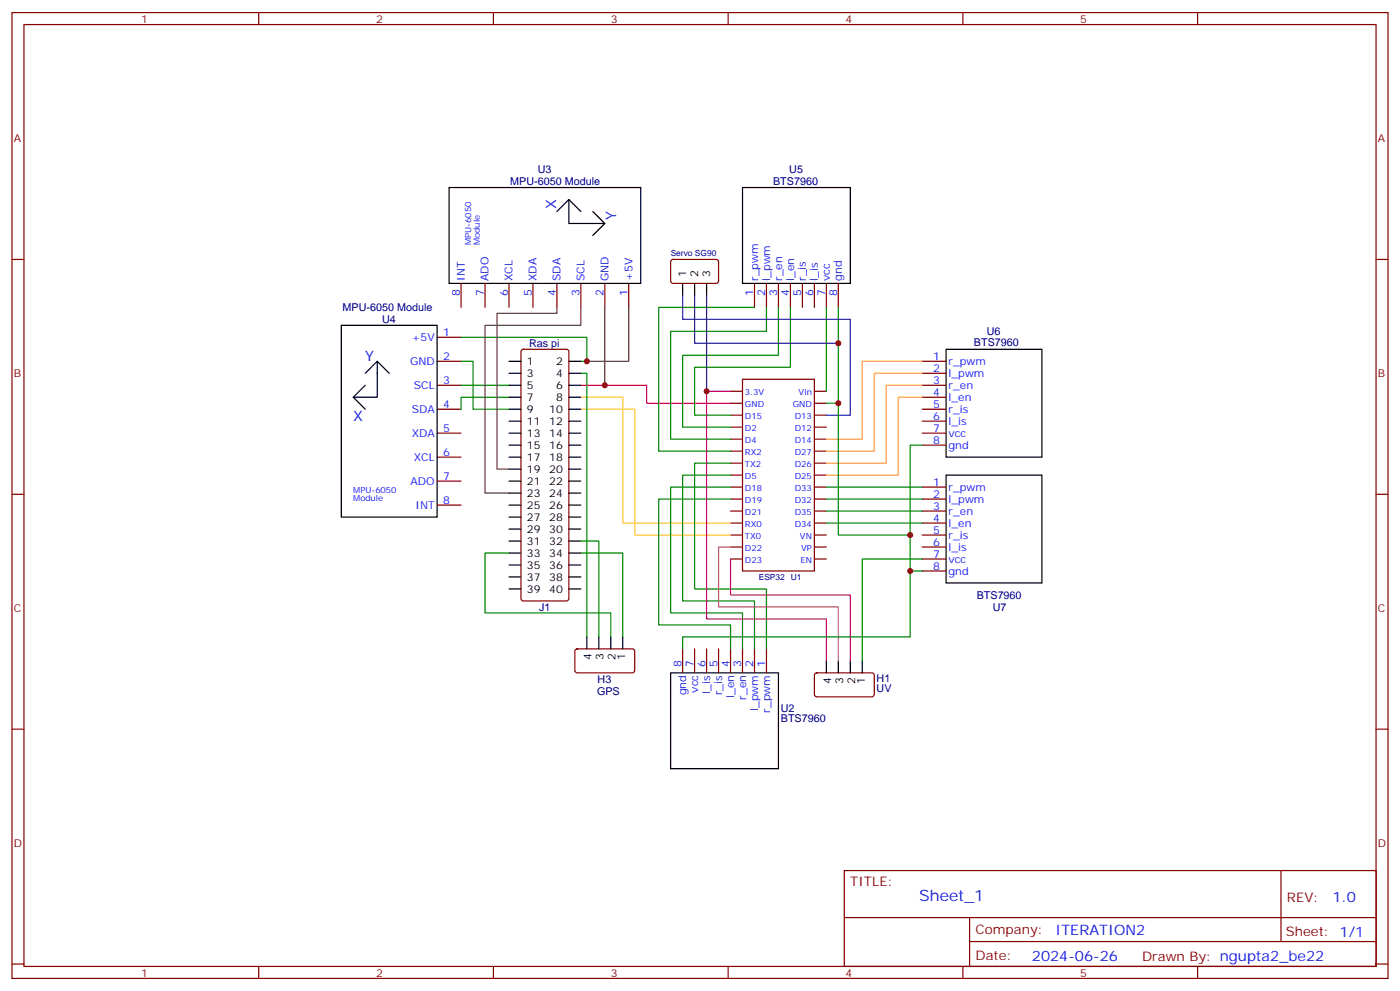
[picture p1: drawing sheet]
<svg xmlns="http://www.w3.org/2000/svg" width="412mm" height="292mm" viewBox="0 0 412 292" stroke-linecap="round" stroke-linejoin="round" font-family="sans-serif">
<g fill="none" stroke="#870000" stroke-width=".35">
<path d="M3.5 3.7h405.4v284.3h-405.4zM7.1 7.2h398.2v277.3h-398.2zM76.2 3.7v3.5M145.3 3.7v3.5M214.5 3.7v3.5M283.6 3.7v3.5M352.8 3.7v3.5M3.5 76.4h3.6M197.8 76.6l.5-.2h12.9l.5 .7-.1 5.9-.6 .4h-13l-.4-.7v-5.6zM405.3 76.4h3.6M128.8 99.3h7M135.8 83.4v7.1"/>
<path d="M142.9 83.4v7.1M149.9 83.4v7.1M157 83.4v7.1M164 83.4v7.1M171.1 83.4v7.1M178.2 83.4v7.1M185.2 83.4v7.1M222.2 83.4v7.1M225.8 83.4v7.1M229.3 83.4v7.1M232.8 83.4v7.1M236.4 83.4v7.1"/>
<path d="M239.9 83.4v7.1M243.4 83.4v7.1M246.9 83.4v7.1M128.8 106.4h7M128.8 113.4h7M153.7 103l.5-.2h12.7l.5 .2 .2 .5v72.7l-.3 .5-.4 .2h-12.7l-.5-.2-.2-.5v-72.7zM215.2 118.7h3.5M215.2 115.2h3.5M218.7 111.7h21.2v56.4h-21.2zM239.9 118.7h3.5M239.9 115.2h3.5M271.6 106.4h7.1"/>
<path d="M271.6 113.4h7.1M271.6 109.9h7.1M271.6 116.9h7.1M128.8 120.5h7M128.8 127.5h7M128.8 134.6h7M215.2 139.9h3.5M215.2 136.3h3.5M215.2 132.8h3.5M215.2 129.3h3.5M215.2 125.8h3.5M215.2 122.2h3.5"/>
<path d="M239.9 139.9h3.5M239.9 136.3h3.5M239.9 132.8h3.5M239.9 129.3h3.5M239.9 125.8h3.5M239.9 122.2h3.5M271.6 120.5h7.1M271.6 127.5h7.1M271.6 124h7.1M271.6 131.1h7.1M3.5 145.5h3.6M128.8 141.6h7"/>
<path d="M128.8 148.7h7M215.2 157.5h3.5M215.2 154h3.5M215.2 150.5h3.5M215.2 143.4h3.5M215.2 146.9h3.5M239.9 157.5h3.5M239.9 154h3.5M239.9 150.5h3.5M239.9 143.4h3.5M239.9 146.9h3.5M271.6 157.5h7.1"/>
<path d="M271.6 154h7.1M271.6 150.5h7.1M271.6 143.4h7.1M271.6 146.9h7.1M405.3 145.5h3.6M215.2 164.6h3.5M215.2 161h3.5M239.9 164.6h3.5M239.9 161h3.5M271.6 164.6h7.1M271.6 161h7.1M271.6 168.1h7.1"/>
<path d="M169.6 191.2l.4-.2 16.5 .1 .5 .6-.1 6-.6 .4-16.5-.1-.5-.6v-5.7zM201.1 191v7.1M204.6 191v7.1M208.1 191v7.1M211.7 191v7.1M215.2 191v7.1M218.7 191v7.1M222.2 191v7.1M225.8 191v7.1M240.1 198.3l.5-.2h16.5l.4 .7v5.9l-.7 .4h-16.5l-.4-.7v-5.6zM3.5 214.7h3.6M405.3 214.7h3.6"/>
<path d="M248.7 256.3h156.6v28.2h-156.6zM377.3 256.3v20.9M248.7 270.1h156.5M285.6 277.2h119.6M285.6 270.1v14.2M3.5 283.8h3.6M76.2 284.5v3.5M145.3 284.5v3.5M214.5 284.5v3.5M283.6 284.5v3.5M352.8 284.5v3.5M405.3 283.8h3.6"/>
</g>
<path d="M171.1 116.9h12.3v37.1h31.8M171.1 120.5h15.9v37h28.2" fill="none" stroke="#fc3" stroke-width=".35"/>
<path d="M171.1 113.4h19.4v5.3h24.7" fill="none" stroke="#f09" stroke-width=".35"/>
<g fill="none" stroke="#000" stroke-width=".35">
<path d="M132.3 55.2h56.4v28.2h-56.4zM167.6 58.7v7.1h10.6l-3.6 3.5M167.6 58.7l-3.6 3.6M167.6 58.7l3.5 3.6M218.7 55.2h31.8v28.2h-31.8zM174.6 62.3l3.6 3.5M100.5 95.8h28.3v56.4h-28.3zM201.1 83.4v3.6M204.6 83.4v3.6M208.1 83.4v3.6M104.1 116.9l3.5 3.6M107.6 113.4l-3.5 3.5"/>
<path d="M111.1 106.4l-3.5 3.5M114.7 109.9l-3.6-3.5v10.5h-7M149.9 106.4h3.6M149.9 109.9h3.6M149.9 113.4h3.6M149.9 116.9h3.6M167.6 106.4h3.5M167.6 109.9h3.5M167.6 113.4h3.5M167.6 116.9h3.5M278.7 102.8h28.2v31.8h-28.2zM149.9 120.5h3.6"/>
<path d="M149.9 124h3.6M149.9 127.5h3.6M149.9 131.1h3.6M149.9 134.6h3.6M149.9 138.1h3.6M167.6 120.5h3.5M167.6 124h3.5M167.6 127.5h3.5M167.6 131.1h3.5M167.6 134.6h3.5M167.6 138.1h3.5M278.7 139.9h28.2v31.7h-28.2z"/>
<path d="M149.9 141.6h3.6M149.9 145.2h3.6M149.9 148.7h3.6M149.9 152.2h3.6M149.9 155.8h3.6M149.9 159.3h3.6M167.6 141.6h3.5M167.6 145.2h3.5M167.6 148.7h3.5M167.6 152.2h3.5M167.6 155.8h3.5M167.6 159.3h3.5"/>
<path d="M149.9 162.8h3.6M149.9 166.3h3.6M149.9 169.9h3.6M149.9 173.4h3.6M167.6 162.8h3.5M167.6 166.3h3.5M167.6 169.9h3.5M167.6 173.4h3.5M172.9 187.5v3.5M176.4 187.5v3.5M179.9 187.5v3.5M183.4 187.5v3.5"/>
<path d="M197.6 198.1h31.7v28.2h-31.7zM243.4 194.6v3.5M246.9 194.6v3.5M250.5 194.6v3.5M254 194.6v3.5"/>
</g>
<path d="M271.6 106.4h-17.6v22.9h-10.6M271.6 109.9h-14.1v22.9h-14.1M271.6 113.4h-10.5v22.9h-17.7M271.6 116.9h-7v23h-21.2" fill="none" stroke="#f93" stroke-width=".35"/>
<g fill="none" stroke="#008700" stroke-width=".35">
<path d="M135.8 99.3h37.1v7.1h-1.8M222.2 90.5h-28.2v42.3h21.2M225.8 90.5v7h-28.2v31.8h17.6M229.3 90.5v14.1h-28.2v21.2h14.1M232.8 90.5v17.6h-28.2v14.1h10.6M243.4 90.5v24.7M246.9 90.5v28.2h-3.5M135.8 106.4h3.5v14.1h10.6M135.8 113.4h14.1M149.9 116.9h-14.1v3.6M171.1 109.9h1.8v77.6M246.9 118.7v38.8h21.2"/>
<path d="M215.2 136.3h-10.6v37.1h21.2v17.6M215.2 139.9h-14.1v37h21.1v14.1M271.6 131.1h-3.5v37h3.5M171.1 159.3h5.3v28.2M215.2 143.4h-17.6v37h21.1v10.6M215.2 146.9h-21.2v37.1h21.2v7M243.4 143.4h28.2M243.4 146.9h28.2M243.4 150.5h28.2M243.4 154h28.2M149.9 162.8h-7v17.6h37v7.1M171.1 162.8h12.3v24.7"/>
<path d="M268.1 168.1v19.4h-67v3.5M271.6 164.6h-17.6v30"/>
</g>
<path d="M164 90.5v1.8h-17.6v45.8h3.5M171.1 90.5v5.3h-28.2v49.4h7M178.2 90.5v22.9M185.2 90.5v15.9h-12.3" fill="none" stroke="#633" stroke-width=".35"/>
<path d="M215.2 115.2h-7.1v67h35.3v12.4M215.2 164.6v10.6h35.3v19.4" fill="none" stroke="#c09" stroke-width=".35"/>
<path d="M215.2 161h-3.5v17.7h35.2v15.9" fill="none" stroke="#c39" stroke-width=".35"/>
<path d="M201.1 87v7h49.4v28.2h-7.1M204.6 87v14.1h42.3M208.1 87v28.2" fill="none" stroke="#039" stroke-width=".35"/>
<g fill="#c00">
<circle cx="172.9" cy="106.4" r=".88"/>
<circle cx="178.2" cy="113.4" r=".88"/>
<circle cx="208.1" cy="115.2" r=".88"/>
<circle cx="246.9" cy="101.1" r=".88"/>
<circle cx="246.9" cy="118.7" r=".88"/>
<circle cx="268.1" cy="157.5" r=".88"/>
<circle cx="268.1" cy="168.1" r=".88"/>
</g>
<text font-size="4.6" fill="#00f" x="270.8" y="265.3">Sheet_1</text>
<g font-size="4.2" fill="#00f">
<text x="163.8" y="61.6" transform="rotate(-90 163.8 61.6)">X</text>
<text x="181.5" y="64.9" transform="rotate(-90 181.5 64.9)">Y</text>
<text x="107.6" y="106.4">Y</text>
<text x="104.1" y="124">X</text>
<text x="392.5" y="265.6">1.0</text>
<text x="310.9" y="275.1">ITERATION2</text>
<text x="304" y="282.9">2024-06-26</text>
</g>
<g font-size="3.9" fill="#800">
<text x="250.5" y="260.9">TITLE:</text>
<text x="379.1" y="265.6">REV:</text>
<text x="287.4" y="275.1">Company:</text>
<text x="378.7" y="275.7">Sheet: 1/1</text>
<text x="287.4" y="282.8">Date:</text>
<text x="336.4" y="282.8">Drawn By: ngupta2_be22</text>
</g>
<g font-size="3.2" fill="#800">
<text x="41.6" y="6.7">1</text>
<text x="110.8" y="6.7">2</text>
<text x="179.9" y="6.7">3</text>
<text x="249.1" y="6.7">4</text>
<text x="318.2" y="6.7">5</text>
<text x="4.1" y="41.8">A</text>
<text x="405.9" y="41.8">A</text>
<text x="4.1" y="110.9">B</text>
<text x="405.9" y="110.9">B</text>
<text x="4.1" y="180.1">C</text>
<text x="405.9" y="180.1">C</text>
<text x="4.1" y="249.2">D</text>
<text x="405.9" y="249.2">D</text>
<text x="41.6" y="287.5">1</text>
<text x="110.8" y="287.5">2</text>
<text x="179.9" y="287.5">3</text>
<text x="249.1" y="287.5">4</text>
<text x="318.2" y="287.5">5</text>
</g>
<g font-size="3.2" fill="#000080">
<text x="158.4" y="51">U3</text>
<text x="232.5" y="50.9">U5</text>
<text x="150.3" y="54.6">MPU-6050 Module</text>
<text x="227.7" y="54.6">BTS7960</text>
<text x="100.9" y="91.6">MPU-6050 Module</text>
<text x="112.5" y="95.1">U4</text>
<text x="286.9" y="101.8">BTS7960</text>
<text x="290.7" y="98.7">U6</text>
<text x="155.8" y="102.2">Ras pi</text>
<text x="158.8" y="179.8">J1</text>
<text x="287.7" y="176.3">BTS7960</text>
<text x="292.5" y="179.8">U7</text>
<text x="176" y="201">H3</text>
<text x="258.2" y="203.8">UV</text>
<text x="258.2" y="200.6">H1</text>
<text x="175.9" y="204.5">GPS</text>
<text x="230" y="209.5">U2</text>
<text x="230" y="212.7">BTS7960</text>
</g>
<g font-size="3.2" fill="#00f">
<text x="136.9" y="82.7" transform="rotate(-90 136.9 82.7)">INT</text>
<text x="143.9" y="82.7" transform="rotate(-90 143.9 82.7)">ADO</text>
<text x="151" y="82.7" transform="rotate(-90 151 82.7)">XCL</text>
<text x="158" y="82.7" transform="rotate(-90 158 82.7)">XDA</text>
<text x="165.1" y="82.7" transform="rotate(-90 165.1 82.7)">SDA</text>
<text x="172.2" y="82.7" transform="rotate(-90 172.2 82.7)">SCL</text>
<text x="179.2" y="82.7" transform="rotate(-90 179.2 82.7)">GND</text>
<text x="186.3" y="82.7" transform="rotate(-90 186.3 82.7)">+5V</text>
<text x="223.3" y="82.7" transform="rotate(-90 223.3 82.7)">r_pwm</text>
<text x="226.8" y="82.7" transform="rotate(-90 226.8 82.7)">l_pwm</text>
<text x="230.4" y="82.7" transform="rotate(-90 230.4 82.7)">r_en</text>
<text x="233.9" y="82.7" transform="rotate(-90 233.9 82.7)">l_en</text>
<text x="237.4" y="82.7" transform="rotate(-90 237.4 82.7)">r_is</text>
<text x="240.9" y="82.7" transform="rotate(-90 240.9 82.7)">l_is</text>
<text x="244.5" y="82.7" transform="rotate(-90 244.5 82.7)">vcc</text>
<text x="248" y="82.7" transform="rotate(-90 248 82.7)">gnd</text>
<text x="135.5" y="87.2" transform="rotate(-90 135.5 87.2)">8</text>
<text x="142.5" y="87.2" transform="rotate(-90 142.5 87.2)">7</text>
<text x="149.6" y="87.2" transform="rotate(-90 149.6 87.2)">6</text>
<text x="156.6" y="87.2" transform="rotate(-90 156.6 87.2)">5</text>
<text x="163.7" y="87.2" transform="rotate(-90 163.7 87.2)">4</text>
<text x="170.7" y="87.2" transform="rotate(-90 170.7 87.2)">3</text>
<text x="177.8" y="87.2" transform="rotate(-90 177.8 87.2)">2</text>
<text x="184.9" y="87.2" transform="rotate(-90 184.9 87.2)">1</text>
<text x="221.9" y="87.2" transform="rotate(-90 221.9 87.2)">1</text>
<text x="225.4" y="87.2" transform="rotate(-90 225.4 87.2)">2</text>
<text x="229" y="87.2" transform="rotate(-90 229 87.2)">3</text>
<text x="232.5" y="87.2" transform="rotate(-90 232.5 87.2)">4</text>
<text x="236" y="87.2" transform="rotate(-90 236 87.2)">5</text>
<text x="239.5" y="87.2" transform="rotate(-90 239.5 87.2)">6</text>
<text x="243.1" y="87.2" transform="rotate(-90 243.1 87.2)">7</text>
<text x="246.6" y="87.2" transform="rotate(-90 246.6 87.2)">8</text>
<text x="121.3" y="100.4">+5V</text>
<text x="130.5" y="99">1</text>
<text x="120.8" y="107.4">GND</text>
<text x="130.5" y="106">2</text>
<text x="274.9" y="106">1</text>
<text x="279.4" y="107.4">r_pwm</text>
<text x="130.5" y="113.1">3</text>
<text x="274.9" y="109.5">2</text>
<text x="274.9" y="113.1">3</text>
<text x="279.4" y="110.9">l_pwm</text>
<text x="121.9" y="114.5">SCL</text>
<text x="274.9" y="116.6">4</text>
<text x="279.4" y="114.5">r_en</text>
<text x="279.4" y="118">l_en</text>
<text x="121.3" y="121.5">SDA</text>
<text x="130.5" y="120.1">4</text>
<text x="274.9" y="120.1">5</text>
<text x="274.9" y="123.6">6</text>
<text x="279.4" y="121.5">r_is</text>
<text x="279.4" y="125.1">l_is</text>
<text x="121.3" y="128.6">XDA</text>
<text x="130.5" y="127.2">5</text>
<text x="274.9" y="127.2">7</text>
<text x="274.9" y="130.7">8</text>
<text x="279.4" y="128.6">vcc</text>
<text x="121.9" y="135.6">XCL</text>
<text x="130.5" y="134.2">6</text>
<text x="279.4" y="132.1">gnd</text>
<text x="120.9" y="142.7">ADO</text>
<text x="130.5" y="141.3">7</text>
<text x="274.9" y="143.1">1</text>
<text x="122.4" y="149.8">INT</text>
<text x="130.5" y="148.3">8</text>
<text x="274.9" y="146.6">2</text>
<text x="279.4" y="144.5">r_pwm</text>
<text x="279.4" y="148">l_pwm</text>
<text x="274.9" y="150.1">3</text>
<text x="274.9" y="153.6">4</text>
<text x="279.4" y="151.5">r_en</text>
<text x="279.4" y="155">l_en</text>
<text x="274.9" y="157.2">5</text>
<text x="274.9" y="160.7">6</text>
<text x="279.4" y="158.6">r_is</text>
<text x="274.9" y="164.2">7</text>
<text x="274.9" y="167.7">8</text>
<text x="279.4" y="162.1">l_is</text>
<text x="279.4" y="165.6">vcc</text>
<text x="279.4" y="169.2">gnd</text>
<text x="200.7" y="196.3" transform="rotate(-90 200.7 196.3)">8</text>
<text x="204.3" y="196.3" transform="rotate(-90 204.3 196.3)">7</text>
<text x="207.8" y="196.3" transform="rotate(-90 207.8 196.3)">6</text>
<text x="211.3" y="196.3" transform="rotate(-90 211.3 196.3)">5</text>
<text x="214.8" y="196.3" transform="rotate(-90 214.8 196.3)">4</text>
<text x="218.4" y="196.3" transform="rotate(-90 218.4 196.3)">3</text>
<text x="221.9" y="196.3" transform="rotate(-90 221.9 196.3)">2</text>
<text x="225.4" y="196.3" transform="rotate(-90 225.4 196.3)">1</text>
<text x="205.7" y="204" transform="rotate(-90 205.7 204)">vcc</text>
<text x="202.1" y="204.8" transform="rotate(-90 202.1 204.8)">gnd</text>
<text x="209.2" y="204.2" transform="rotate(-90 209.2 204.2)">l_is</text>
<text x="212.7" y="204.7" transform="rotate(-90 212.7 204.7)">r_is</text>
<text x="216.3" y="205.6" transform="rotate(-90 216.3 205.6)">l_en</text>
<text x="219.8" y="206.1" transform="rotate(-90 219.8 206.1)">r_en</text>
<text x="223.3" y="209.3" transform="rotate(-90 223.3 209.3)">l_pwm</text>
<text x="226.8" y="209.8" transform="rotate(-90 226.8 209.8)">r_pwm</text>
</g>
<g font-size="3.2">
<text x="202.1" y="81.7" transform="rotate(-90 202.1 81.7)">1</text>
<text x="205.7" y="81.7" transform="rotate(-90 205.7 81.7)">2</text>
<text x="209.2" y="81.7" transform="rotate(-90 209.2 81.7)">3</text>
<text x="155.2" y="107.4">1</text>
<text x="163.8" y="107.4">2</text>
<text x="155.2" y="110.9">3</text>
<text x="163.8" y="110.9">4</text>
<text x="155.2" y="114.5">5</text>
<text x="155.2" y="118">7</text>
<text x="163.8" y="114.5">6</text>
<text x="163.8" y="118">8</text>
<text x="155.2" y="121.5">9</text>
<text x="155.2" y="125.1">11</text>
<text x="161.8" y="121.5">10</text>
<text x="161.8" y="125.1">12</text>
<text x="155.2" y="128.6">13</text>
<text x="161.8" y="128.6">14</text>
<text x="155.2" y="132.1">15</text>
<text x="155.2" y="135.6">17</text>
<text x="161.8" y="132.1">16</text>
<text x="161.8" y="135.6">18</text>
<text x="155.2" y="139.2">19</text>
<text x="155.2" y="142.7">21</text>
<text x="161.8" y="139.2">20</text>
<text x="161.8" y="142.7">22</text>
<text x="155.2" y="146.2">23</text>
<text x="155.2" y="149.8">25</text>
<text x="161.8" y="146.2">24</text>
<text x="161.8" y="149.8">26</text>
<text x="155.2" y="153.3">27</text>
<text x="161.8" y="153.3">28</text>
<text x="155.2" y="156.8">29</text>
<text x="155.2" y="160.3">31</text>
<text x="161.8" y="156.8">30</text>
<text x="161.8" y="160.3">32</text>
<text x="155.2" y="163.9">33</text>
<text x="155.2" y="167.4">35</text>
<text x="161.8" y="163.9">34</text>
<text x="161.8" y="167.4">36</text>
<text x="155.2" y="170.9">37</text>
<text x="161.8" y="170.9">38</text>
<text x="155.2" y="174.4">39</text>
<text x="161.8" y="174.4">40</text>
<text x="174.3" y="194.4" transform="rotate(-90 174.3 194.4)">4</text>
<text x="177.8" y="194.4" transform="rotate(-90 177.8 194.4)">3</text>
<text x="181.3" y="194.4" transform="rotate(-90 181.3 194.4)">2</text>
<text x="184.1" y="194.4" transform="rotate(-90 184.1 194.4)">1</text>
<text x="244.8" y="201.4" transform="rotate(-90 244.8 201.4)">4</text>
<text x="248.4" y="201.4" transform="rotate(-90 248.4 201.4)">3</text>
<text x="251.9" y="201.4" transform="rotate(-90 251.9 201.4)">2</text>
<text x="254.7" y="201.4" transform="rotate(-90 254.7 201.4)">1</text>
</g>
<g font-size="2.5" fill="#00f">
<text x="138.8" y="72.1" transform="rotate(-90 138.8 72.1)">MPU-6050</text>
<text x="141.3" y="72.1" transform="rotate(-90 141.3 72.1)">Module</text>
<text x="219.4" y="119.8">GND</text>
<text x="219.4" y="116.2">3.3V</text>
<text x="233.5" y="119.8">GND</text>
<text x="235.3" y="116.2">Vin</text>
<text x="219.4" y="123.3">D15</text>
<text x="234.1" y="123.3">D13</text>
<text x="219.4" y="130.4">D4</text>
<text x="219.4" y="126.8">D2</text>
<text x="234.1" y="130.4">D14</text>
<text x="234.1" y="126.8">D12</text>
<text x="219.4" y="137.4">TX2</text>
<text x="219.4" y="133.9">RX2</text>
<text x="234.1" y="137.4">D26</text>
<text x="234.1" y="133.9">D27</text>
<text x="219.4" y="140.9">D5</text>
<text x="234.1" y="140.9">D25</text>
<text x="104.1" y="145.2">MPU-6050</text>
<text x="104.1" y="147.6">Module</text>
<text x="219.4" y="144.5">D18</text>
<text x="219.4" y="148">D19</text>
<text x="234.1" y="144.5">D33</text>
<text x="234.1" y="148">D32</text>
<text x="219.4" y="155">RX0</text>
<text x="219.4" y="151.5">D21</text>
<text x="234.1" y="155">D34</text>
<text x="234.1" y="151.5">D35</text>
<text x="219.4" y="158.6">TX0</text>
<text x="235.6" y="158.6">VN</text>
<text x="219.4" y="165.6">D23</text>
<text x="219.4" y="162.1">D22</text>
<text x="235.8" y="165.6">EN</text>
<text x="236" y="162.1">VP</text>
</g>
<g font-size="2.5" fill="#000080">
<text x="197.6" y="75.5">Servo SG90</text>
<text x="223.5" y="170.8">ESP32</text>
<text x="232.9" y="170.8">U1</text>
</g>
</svg>
